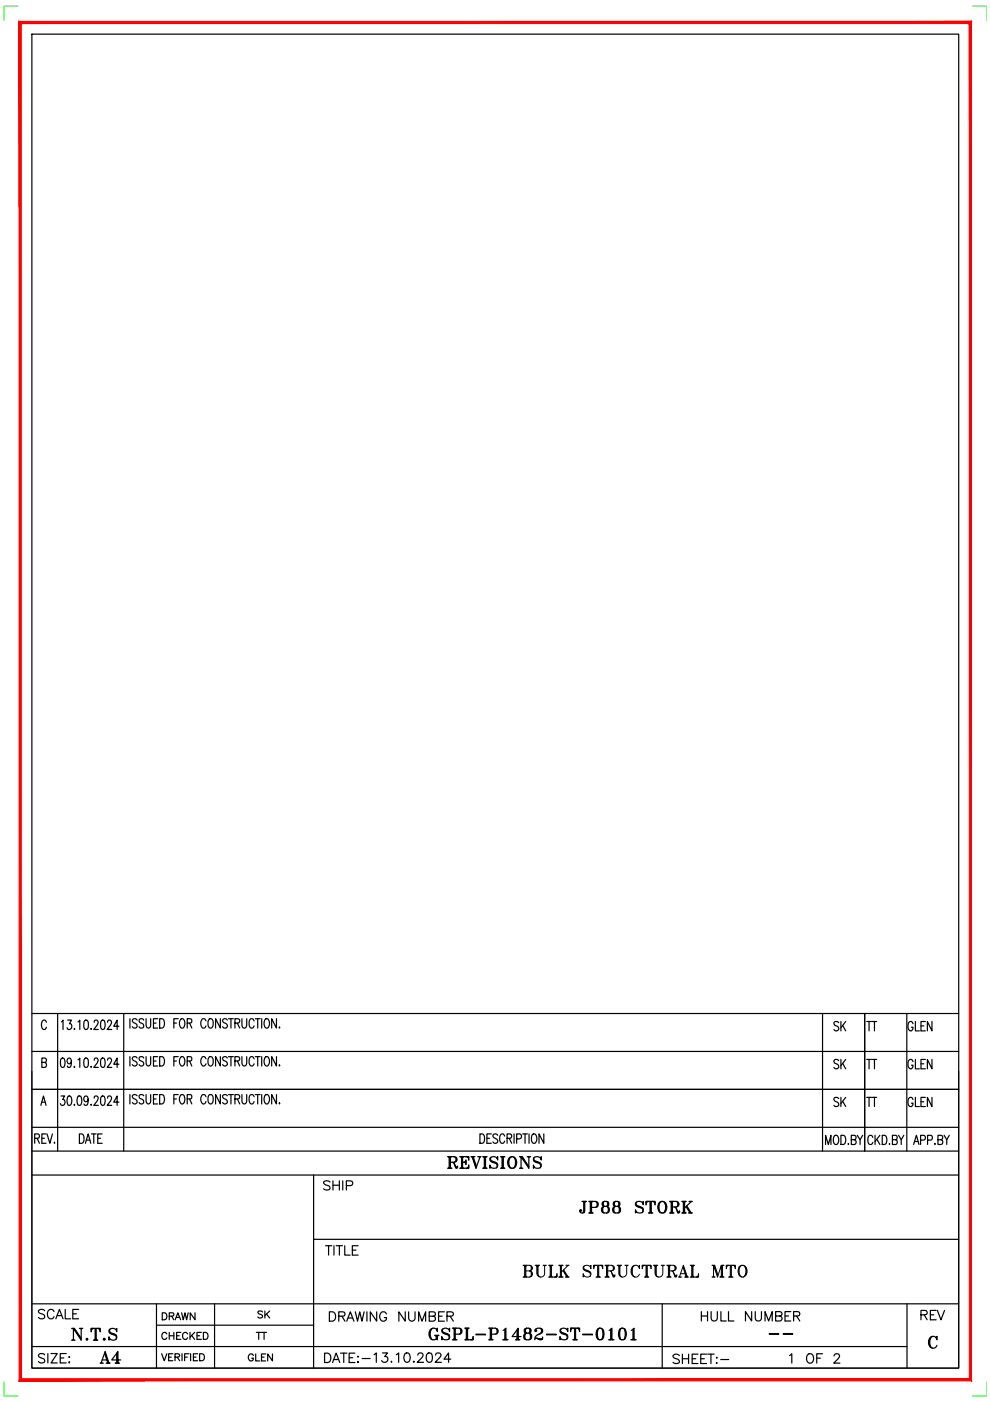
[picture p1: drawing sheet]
<svg xmlns="http://www.w3.org/2000/svg" width="210mm" height="297mm" viewBox="0 0 210 297" stroke-linecap="round" stroke-linejoin="round" font-family="sans-serif">
<!-- layer: Title Block -->
<g fill="none" stroke="#000" stroke-width=".25">
<path d="M6.8 7.2h196.5v282.9h-196.5zM6.8 214.9h196.5M9.8 216.7a.49 .49 0 0 0-.7-.3 1.38 1.38 0 0 0 .1 1.9 .52 .52 0 0 0 .6-.5M12.2 214.9v29.2M13 216.7l.4-.4v2M14.3 216.3h.8l-.4 .7a.58 .58 0 0 1 .5 .8 .58 .58 0 0 1-.9 .3l-.1-.2M15.8 218.1v.2zM16.5 216.7l.4-.4v2M18 216.4l.3-.1a1.36 1.36 0 0 1 0 2h-.1a1.56 1.56 0 0 1-.2-1.9zM19.3 218.1v.2zM20 216.7l.2-.4h.3l.3 .4-.2 .6-.7 1h1M21.5 216.4l.4-.1a1.36 1.36 0 0 1 0 2h-.2a1.56 1.56 0 0 1-.2-1.9z"/>
<path d="M22.8 216.7l.3-.4h.3l.3 .4-.3 .6-.7 1h1M25.2 217.6h-1.1l.7-1.3v2M26.2 214.9v29.2M27.5 216v2M29.1 216.3a.49 .49 0 0 0-.8-.3 .49 .49 0 0 0 0 .8l.5 .2a.54 .54 0 0 1 .1 .9 .54 .54 0 0 1-.8-.2M30.5 216.3a.53 .53 0 0 0-.5-.3 .53 .53 0 0 0-.5 .3l.1 .4 .6 .3a.52 .52 0 0 1 .1 .9 .52 .52 0 0 1-.8-.2M31 216l.1 1.7a.43 .43 0 0 0 .6 .2l.2-.5v-1.4M32.5 216.9h.6M33.4 216h-.9v2h.9M33.9 216h.5a1.2 1.2 0 0 1 0 2h-.5zM36.9 216.9h.5M37.8 216h-.9v2"/>
<path d="M38.3 216.1l.2-.1a.94 .94 0 0 1 .6 1.5 .49 .49 0 0 1-.8 .4l-.3-.7v-.5zM39.7 216.9h.6a.49 .49 0 0 0 .4-.4 .49 .49 0 0 0-.4-.5h-.6v2M40.2 216.9l.5 1.1M43.7 216.5a.51 .51 0 0 0-.8-.4 1.38 1.38 0 0 0 .1 1.9 .53 .53 0 0 0 .7-.5M44.4 216.1a.58 .58 0 0 1 .6 0 .58 .58 0 0 1 .2 .6v.5a.58 .58 0 0 1-.6 .8 .58 .58 0 0 1-.5-.8v-.7zM46.7 216v2l-1-2v2M48.2 216.3a.49 .49 0 0 0-.8-.3 .49 .49 0 0 0 .1 .8l.4 .2a.54 .54 0 0 1 .2 .9 .54 .54 0 0 1-.9-.2M48.5 216h1M49 216v2M49.8 216.9l.9-.1 .1-.3-.1-.3-.3-.2h-.6v2M50.3 216.9l.5 1.1M51.3 216l.1 1.7a.45 .45 0 0 0 .4 .3 .45 .45 0 0 0 .4-.3l.1-1.7"/>
<path d="M53.9 216.5a.55 .55 0 0 0-.7-.5 .55 .55 0 0 0-.4 .7v.5a.55 .55 0 0 0 .4 .8 .55 .55 0 0 0 .7-.5M54.1 216h1M54.6 216v2M55.5 216v2M56.3 216.1l.1-.1a.98 .98 0 0 1 .7 1.5 .49 .49 0 0 1-.8 .4l-.3-.7v-.5zM58.6 216v2l-1-2v2M59.3 217.8v.2zM174.4 214.9v29.2M183.3 214.9v29.2M192.3 214.9v29.2M193.6 217a.49 .49 0 0 0-.8-.3 1.38 1.38 0 0 0 .1 1.9 .61 .61 0 0 0 .7-.8h-.4M194.1 216.6v2h.8"/>
<path d="M195.3 217.5h.6M196.2 216.6h-.9v2h.9M197.6 216.6v2l-1-2v2M6.8 239h196.5M6.8 231h196.5M6.8 222.9h196.5M8.7 234.4l.5-2 .6 2M8.9 225.3l.8-.1 .1-.3-.1-.5-.8-.1v2l.8-.1 .1-.6-.3-.3M8.9 233.7h.7M12.9 232.4h.8l-.4 .7a.57 .57 0 0 1 .4 .8 .57 .57 0 0 1-.8 .2l-.1-.1M13 224.4l.4-.1a1.36 1.36 0 0 1 0 2h-.2a1.56 1.56 0 0 1-.2-1.9zM14.4 232.5l.4-.1a1.28 1.28 0 0 1 0 2h-.2a1.56 1.56 0 0 1-.2-1.9z"/>
<path d="M15.1 225a.47 .47 0 0 1-.2 .5 .47 .47 0 0 1-.5 0 .6 .6 0 0 1-.2-.8 .6 .6 0 0 1 .7-.3 1.56 1.56 0 0 1-.2 1.9l-.4-.1v-.2M15.8 234.1v.3zM15.8 226.1v.2zM16.5 232.5l.4-.1a1.36 1.36 0 0 1 0 2h-.2a1.56 1.56 0 0 1-.2-1.9zM16.5 224.7l.4-.4v2M18 224.4l.3-.1a1.36 1.36 0 0 1 0 2h-.1a1.56 1.56 0 0 1-.2-1.9zM18.7 233a.47 .47 0 0 1-.2 .5 .47 .47 0 0 1-.5 0 .59 .59 0 0 1-.2-.7 .59 .59 0 0 1 .7-.3 1.56 1.56 0 0 1-.2 1.9l-.4-.1-.1-.2M19.3 234.1v.3zM19.3 226.1v.2zM20 232.8l.2-.4h.3l.3 .3-.2 .7-.7 1h1M20 224.8l.2-.5h.3l.3 .4-.2 .7-.7 .9h1M21.5 232.5l.4-.1a1.36 1.36 0 0 1 0 2h-.2a1.56 1.56 0 0 1-.2-1.9z"/>
<path d="M21.5 224.4l.4-.1a1.36 1.36 0 0 1 0 2h-.2a1.56 1.56 0 0 1-.2-1.9zM22.8 232.8l.3-.4h.3l.3 .3-.3 .7-.7 1h1M22.8 224.8l.3-.5h.3l.3 .4-.3 .7-.7 .9h1M25.2 233.7h-1.1l.7-1.3v2M25.2 225.6h-1.1l.7-1.3v2M27.5 224v2M27.5 232.1v2M29.1 232.3a.5 .5 0 0 0-.8-.2 .5 .5 0 0 0 0 .8l.5 .2a.54 .54 0 0 1 .1 .9 .54 .54 0 0 1-.8-.2M29.1 224.3a.49 .49 0 0 0-.8-.2 .49 .49 0 0 0 0 .8l.5 .1a.54 .54 0 0 1 .1 .9 .54 .54 0 0 1-.8-.2M30.5 232.3a.51 .51 0 0 0-.6-.2 .51 .51 0 0 0-.4 .4l.1 .3 .6 .3a.52 .52 0 0 1 .1 .8 .52 .52 0 0 1-.8-.1M30.5 224.3a.53 .53 0 0 0-.5-.3 .53 .53 0 0 0-.5 .3l.1 .5 .6 .2a.52 .52 0 0 1 .1 .9 .52 .52 0 0 1-.8-.2M31 232.1v1.4a.57 .57 0 0 0 .5 .6l.4-.3v-1.7"/>
<path d="M31 224v1.4a.57 .57 0 0 0 .5 .6l.4-.3v-1.7M32.5 233h.6M32.5 225h.6M33.4 232.1h-.9v2h.9M33.4 224h-.9v2h.9M33.9 232.1h.5a1.2 1.2 0 0 1 0 2h-.5zM33.9 224h.5a1.2 1.2 0 0 1 0 2h-.5zM36.9 233h.5M36.9 225h.5M37.8 232.1h-.9v2M37.8 224h-.9v2M38.3 232.2l.2-.1a.83 .83 0 0 1 .7 1.2l-.1 .3a.49 .49 0 0 1-.8 .3l-.3-.6v-.5z"/>
<path d="M38.3 224.1l.2-.1a.94 .94 0 0 1 .6 1.6l-.3 .4h-.3a1.38 1.38 0 0 1-.2-1.9zM39.7 233h.6a.49 .49 0 0 0 .4-.5 .49 .49 0 0 0-.4-.4h-.6v2M39.7 225h.6a.49 .49 0 0 0 .4-.5 .49 .49 0 0 0-.4-.5h-.6v2M40.2 233l.5 1.1M40.2 225l.5 1M43.7 232.5a.51 .51 0 0 0-.5-.4 .51 .51 0 0 0-.5 .4v1.1a.51 .51 0 0 0 .8 .3l.2-.3M43.7 224.5a.51 .51 0 0 0-.8-.4 1.38 1.38 0 0 0 .1 1.9 .61 .61 0 0 0 .7-.4M44.4 232.2a.58 .58 0 0 1 .6 0 .58 .58 0 0 1 .2 .6v.5a.58 .58 0 0 1-.6 .8 .58 .58 0 0 1-.5-.8v-.8zM44.4 224.1a.58 .58 0 0 1 .6 .1 .58 .58 0 0 1 .2 .6v.5a.58 .58 0 0 1-.6 .7 .58 .58 0 0 1-.5-.7v-.8zM46.7 232.1v2l-1-2v2M46.7 224v2l-1-2v2M48.2 232.3a.5 .5 0 0 0-.8-.2 .5 .5 0 0 0 .1 .8l.4 .2a.54 .54 0 0 1 .2 .9 .54 .54 0 0 1-.9-.2"/>
<path d="M48.2 224.3a.49 .49 0 0 0-.8-.2 .49 .49 0 0 0 .1 .8l.4 .1a.54 .54 0 0 1 .2 .9 .54 .54 0 0 1-.9-.2M48.5 232.1h1M48.5 224h1M49 224v2M49 232.1v2M49.8 233l.9-.1 .1-.3-.1-.4-.3-.1h-.6v2M49.8 225l.9-.1 .1-.3-.1-.4-.3-.2h-.6v2M50.3 233l.5 1.1M50.3 225l.5 1M51.3 232.1v1.4a.57 .57 0 0 0 .6 .6l.4-.6v-1.4M51.3 224v1.4a.57 .57 0 0 0 .6 .6l.4-.6v-1.4M53.9 232.5a.55 .55 0 0 0-.7-.4 .55 .55 0 0 0-.4 .7v.5a.55 .55 0 0 0 .4 .8 .55 .55 0 0 0 .7-.5"/>
<path d="M53.9 224.5a.55 .55 0 0 0-.7-.5 .55 .55 0 0 0-.4 .8v.5a.55 .55 0 0 0 .4 .7 .55 .55 0 0 0 .7-.4M54.1 232.1h1M54.1 224h1M54.6 224v2M54.6 232.1v2M55.5 224v2M55.5 232.1v2M56.1 232.3l.3-.2a.92 .92 0 0 1 .7 1.5 .49 .49 0 0 1-.8 .3l-.3-.6zM56.3 224.1l.1-.1a.98 .98 0 0 1 .7 1.6l-.4 .4h-.3a1.38 1.38 0 0 1-.1-1.9zM58.6 232.1v2l-1-2v2M58.6 224v2l-1-2v2M59.2 233.9h.1v.2z"/>
<path d="M59.2 225.9h.1v.1zM193.6 233.1a.49 .49 0 0 0-.8-.4 1.32 1.32 0 0 0 .1 1.9 .55 .55 0 0 0 .7-.7h-.4M193.6 225.1a.49 .49 0 0 0-.8-.4 1.38 1.38 0 0 0 .1 1.9 .61 .61 0 0 0 .7-.8h-.4M194.1 232.7v1.9h.8M194.1 224.6v2h.8M195.3 233.6h.6M195.3 225.6h.6M196.2 232.7h-.9v1.9h.9M196.2 224.6h-.9v2h.9M197.6 232.7v1.9l-1-1.9v1.9M197.6 224.6v2l-1-2v2M6.8 244.1h196.5"/>
<path d="M6.8 249.1h196.5M7.4 241.3h.8l.2-.3-.2-.5-.8-.1v2M7.9 241.3l.5 1.1M8.9 241.3h.5M9.8 240.4h-.9v2h.9M10 240.4l.6 2 .5-2M11.5 242.2v.2zM16.8 240.4h.5a1.26 1.26 0 0 1 0 2h-.5zM18.1 242.4l.6-2 .5 2M18.3 241.7h.7M19.4 240.4h1M19.9 240.4v2"/>
<path d="M20.7 241.3h.6M21.7 240.4h-1v2h1M66.5 249.1v41M101.8 240.4h.5a1.26 1.26 0 0 1 0 2h-.5zM103.2 241.3h.6M104.2 240.4h-1v2h1M105.5 240.7a.49 .49 0 0 0-.8-.3 .49 .49 0 0 0 .1 .9l.4 .2a.53 .53 0 0 1 .2 .9 .53 .53 0 0 1-.9-.3M107 240.9a.55 .55 0 0 0-.7-.5 .55 .55 0 0 0-.4 .8v.4a.55 .55 0 0 0 .4 .8 .55 .55 0 0 0 .7-.5M107.5 241.3h.9l.1-.3-.1-.5-.9-.1v2M108 241.3l.5 1.1M109 240.4v2M109.5 241.5h.7l.3-.2 .1-.5-.2-.3-.9-.1v2"/>
<path d="M110.8 240.4h1M111.3 240.4v2M112.2 240.4v2M112.9 240.5a.61 .61 0 0 1 .7 0 .61 .61 0 0 1 .2 .7l-.1 .7a.55 .55 0 0 1-.7 .5 .55 .55 0 0 1-.3-.8v-.7zM115.3 240.4v2l-1-2v2M175 242.7v-2l.6 2 .6-2v2M176.8 241l.3-.3a.63 .63 0 0 1 .7 .7l-.1 .8a.49 .49 0 0 1-.7 .4l-.3-.7zM178.3 240.7h.5a1.15 1.15 0 0 1 0 2h-.5zM179.9 242.5v.2zM180.5 241.6h.8l.2-.3-.1-.4-.3-.2h-.6v2h.6l.3-.2 .1-.5-.4-.4M181.8 240.7l.6 .9v1.1M182.9 240.7l-.5 .9"/>
<path d="M185.1 241.2a.55 .55 0 0 0-.7-.5 .55 .55 0 0 0-.4 .7v.5a.55 .55 0 0 0 .4 .7 .55 .55 0 0 0 .7-.4M185.5 240.7v2M185.9 241.6l.6 1.1M186.5 240.7l-1 1.3M187.1 240.7h.4a1.15 1.15 0 0 1 0 2h-.4zM188.6 242.5v.2zM189.2 241.6h.9l.1-.3-.1-.5-.9-.1v2h.7l.3-.4a.52 .52 0 0 0-.3-.7M190.5 240.7l.6 .9v1.1M191.6 240.7l-.5 .9M193.7 242.7l.6-2 .5 2M193.9 242h.7M195.2 241.7l.8-.1 .2-.3-.1-.4-.3-.2h-.6v2"/>
<path d="M196.7 241.7h.6a.54 .54 0 0 0 .4-.5 .54 .54 0 0 0-.4-.5h-.6v2M198.2 242.5v.2zM198.9 241.6h.8l.2-.3-.1-.4-.3-.2h-.6v2h.6l.3-.2 .1-.5-.4-.4M200.2 240.7l.5 .9v1.1M201.3 240.7l-.6 .9M6.8 276.4h196.5M33.2 276.4v13.7M45.5 276.4v13.7M66.5 262.8h136.8M69 264.1h1.3M69.7 264.1v2M70.8 264.1v2"/>
<path d="M71.3 264.1h1.3M72 264.1v2M73.1 264.1v2h1.1M74.7 265h.8M75.9 264.1h-1.2v2h1.2M140.4 276.4v13.7M192.3 276.4v13.7M6.8 285.5h185.5M9.5 287.3a.73 .73 0 0 0-.7-.4 .73 .73 0 0 0-.6 .5l.2 .3 .7 .3a.47 .47 0 0 1 .4 .4 .47 .47 0 0 1-.2 .5 .91 .91 0 0 1-1.1-.2M10.1 287v2M10.8 287h1.3l-1.3 2h1.3M12.8 287.9h.7"/>
<path d="M14 287h-1.2v2h1.2M14.6 287.7h.2zM14.7 288.8v.2zM33.2 281h33.3M34.3 287l.5 1.5 .6-1.5M35.8 287.7h.5M36.6 287h-.8v1.5h.8M37.1 287.7h.9l.1-.3-.1-.3-.9-.1v1.5M37.6 287.7l.5 .8M38.6 287v1.5M39.1 287.7h.6M40.1 287h-1v1.5"/>
<path d="M40.4 287v1.5M41 287.7h.6M41.9 287h-.9v1.5h.9M42.3 287h.5a.78 .78 0 0 1 .6 .8 .78 .78 0 0 1-.6 .7h-.5zM197.3 283.7a1.54 1.54 0 0 0 0 1.8M197.7 283.3a1.57 1.57 0 0 0 0 2.5M198.5 283.7l.2-.4v.8a.9 .9 0 0 0-1.1-.8 .9 .9 0 0 0-.7 1 1.08 1.08 0 0 0 .2 1.2 1.08 1.08 0 0 0 1.2 .2l.4-.5"/>
</g>
<path d="M4 4.5l.5 287.8v-287.3zM4 4.5l.5 287.8-.5 .5zM4.5 292.3l-.5 .5 201.5-.5zM4 292.8l201.5-.5 .5 .5zM205.5 5v287.3l.5 .5zM206 4.5v288.3l-.5-287.8zM4.5 5h201l.5-.5zM4 4.5h202l-201.5 .5z" fill="#f00" stroke="#f00" stroke-width=".21"/>
<path d="M3.8 1.3h-3v3M206.2 1.3h3v3M.8 293v3h3M209.2 293v3h-3" fill="none" stroke="#0f0" stroke-width=".21"/>
<path d="M6.8 227.1v63h196.5v-63" fill="none" stroke="#000" stroke-width=".21"/>
<g font-size="5.7">
<text x="93.8" y="249.1">REVISIONS</text>
<text x="110.1" y="272">BULK STRUCTURAL MTO</text>
<text x="14.5" y="285.4">N.T.S</text>
<text x="90" y="285.4">GSPL-P1482-ST-0101</text>
<text x="20.5" y="290.3">A4</text>
</g>
<g font-size="5.3">
<text x="176" y="219.8">SK</text>
<text x="182.7" y="219.8">TT</text>
<text x="176" y="227.9">SK</text>
<text x="182.7" y="227.9">TT</text>
<text x="176" y="236">SK</text>
<text x="182.7" y="236">TT</text>
<text x="67.7" y="253.6">SHIP</text>
<text x="122.1" y="258.2">JP88 STORK</text>
<text x="7.4" y="280.8">SCALE</text>
<text x="68.8" y="281.5">DRAWING NUMBER</text>
<text x="194.4" y="281.2">REV</text>
<text x="141.8" y="290.3">SHEET:-</text>
<text x="166.5" y="290.3">1 OF 2</text>
</g>
<g font-size="4.9">
<text x="33.5" y="281.2">DRAWN</text>
<text x="53.6" y="280.8">SK</text>
<text x="147.8" y="281.2">HULL NUMBER</text>
<text x="68.1" y="290">DATE:-</text>
<text x="78.3" y="290">13.10.2024</text>
</g>
<g font-size="4.4">
<text x="33.5" y="285">CHECKED</text>
<text x="53.6" y="285">TT</text>
<text x="51.9" y="289.6">GLEN</text>
</g>
<text font-size="2.6" x="162.3" y="284">--</text>
</svg>
